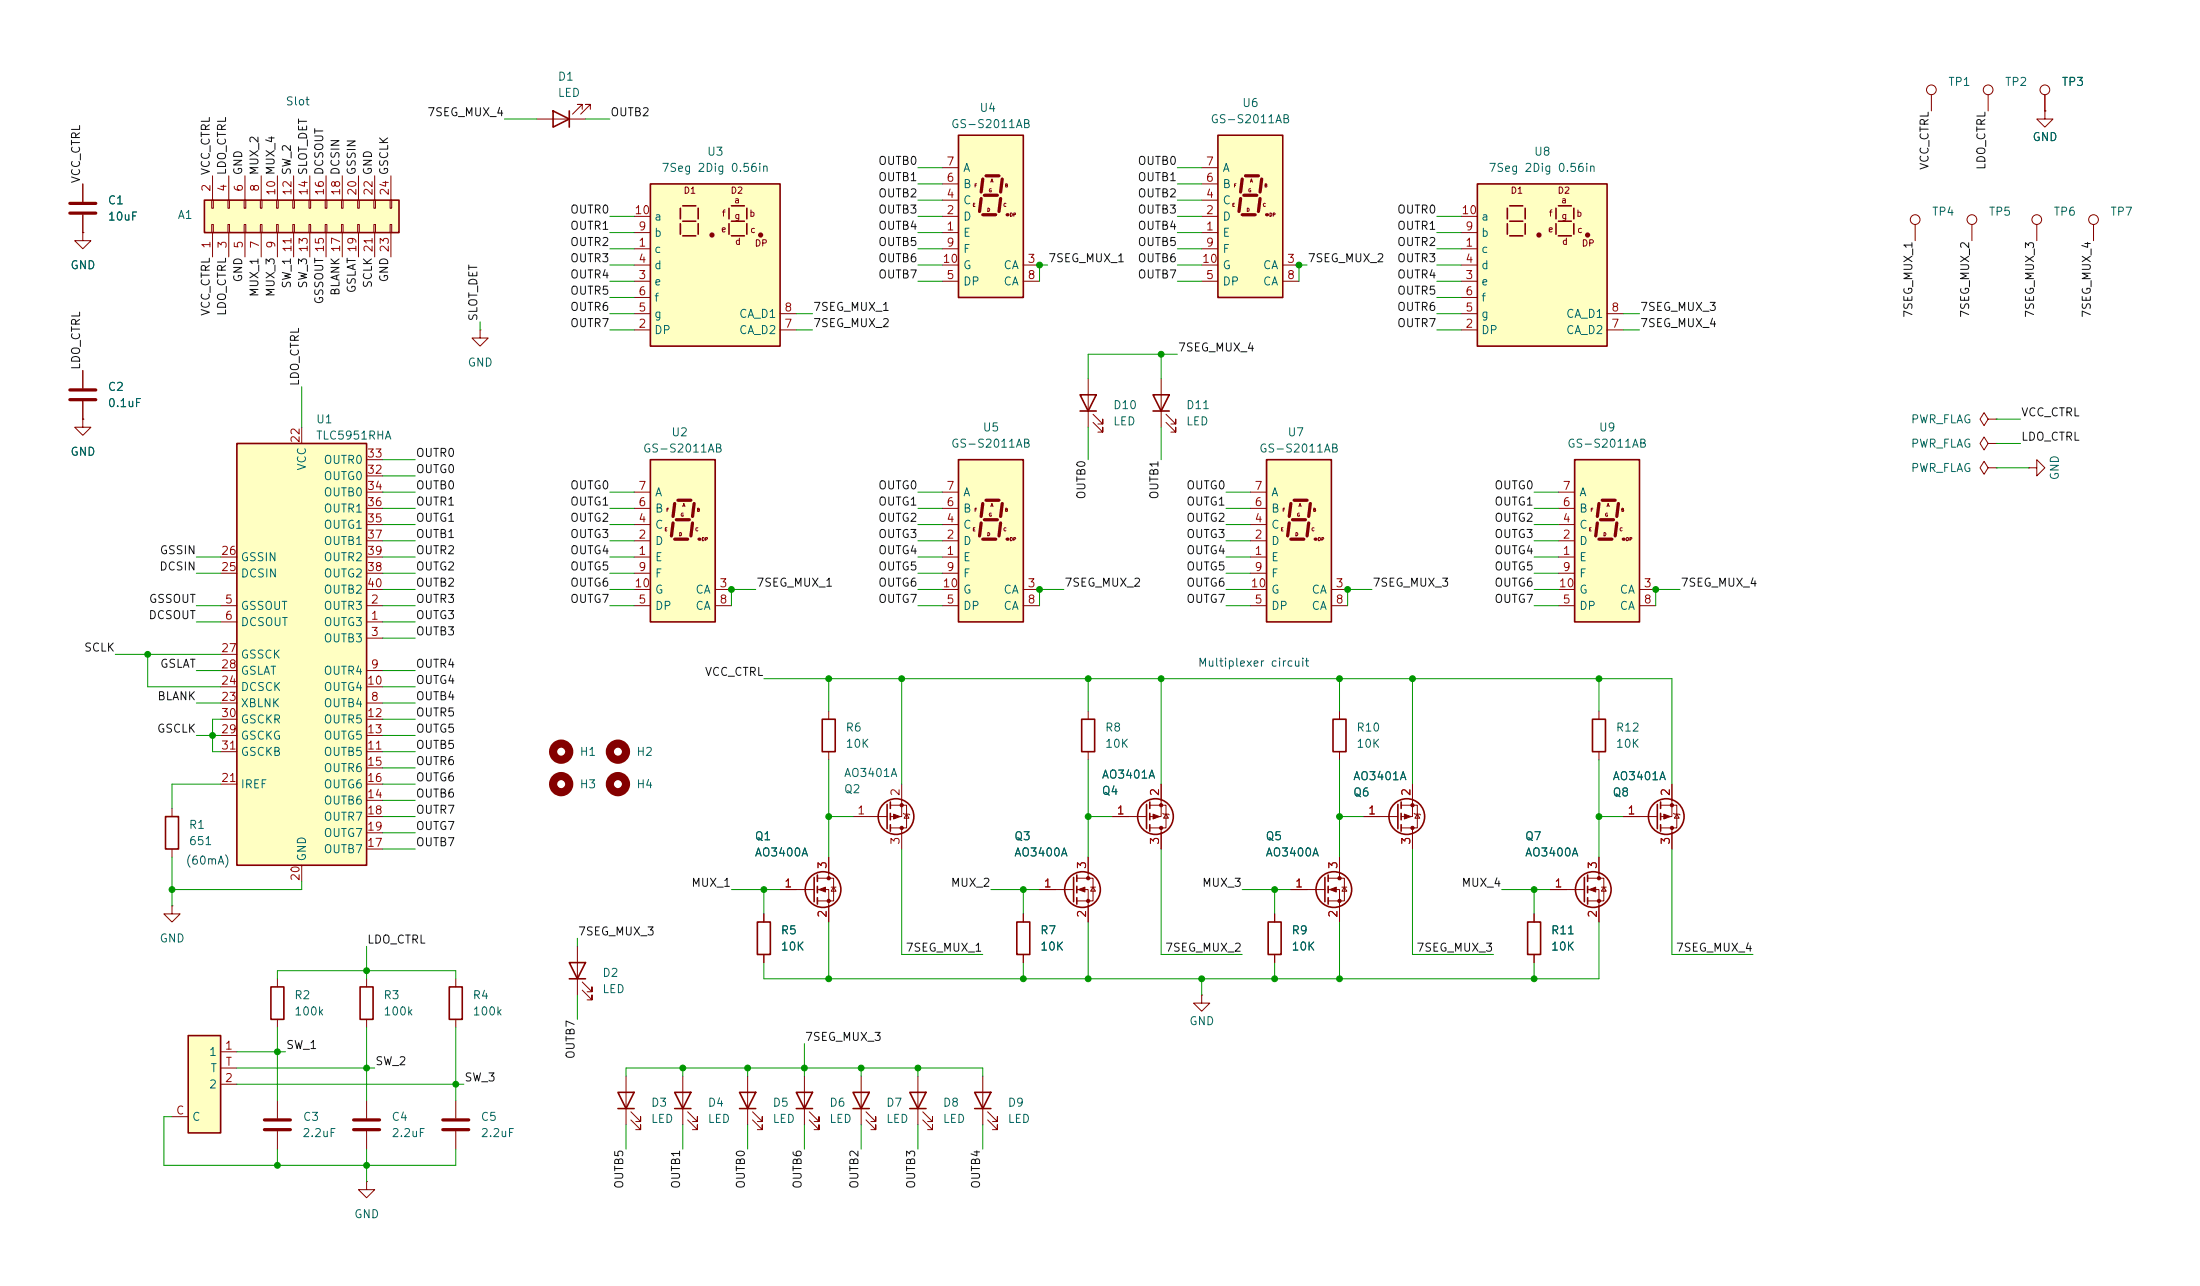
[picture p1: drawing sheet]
<svg xmlns="http://www.w3.org/2000/svg" width="345mm" height="201mm" viewBox="0 0 345 201" stroke-linecap="round" stroke-linejoin="round" font-family="sans-serif">
<g fill="none" stroke="#840000" stroke-width=".16">
<path d="M13 36.4v1.3h1.2l-1.2 1.3-1.3-1.3h1.3M13 36.4h.1M13 28.8v2.8M13 33.6v2.8M13 65.6v1.3h1.2l-1.2 1.3-1.3-1.3h1.3M13 65.6h.1M129.8 111.3v1.3M129.8 117.7v1.3M250.5 111.3v1.3M250.5 117.7v1.3M133.6 127.9h5.4M139.5 126.1h2.5v3.5h-2.5"/>
<path d="M141.2 122.8v5.1h-1.7M141.2 129.6v3.3M141.5 127.3l.1 .2h.8l.1 .1M142 127.5l.4 .6h-.8zM242.8 139.3h5.4M248.7 137.5h2.5v3.6h-2.5M248.7 139.3h1.8v5.1M250.5 134.2v3.3M250.8 138.9h.8M251.2 138.9l.4 .6h-.8zM254.3 127.9h5.3M260.1 126.1h2.6v3.5h-2.6"/>
<path d="M261.9 122.8v5.1h-1.8M261.9 129.6v3.3M262.1 127.3l.2 .2h.7l.2 .1M262.7 127.5l.3 .6h-.7zM43.5 153.3v1.2M43.5 159.6v1.3M57.4 153.3v1.2M57.4 159.6v1.3M71.4 153.3v1.2M71.4 159.6v1.3M160.3 143.1v1.3M160.3 149.4v1.3"/>
<path d="M240.3 143.1v1.3M240.3 149.4v1.3"/>
</g>
<g fill="none" stroke="#840000" stroke-width=".25">
<path d="M128.8 112.6h2v5.1h-2zM249.4 112.6h2.1v5.1h-2.1zM139 126v3.8M139.5 125.6v1M139.5 127.3v1.1M139.5 129.1v1M248.2 137.4v3.8M248.7 137v1M248.7 138.8v1M259.6 126v3.8M260.1 125.6v1M260.1 127.3v1.1"/>
<path d="M260.1 129.1v1M42.4 154.5h2.1v5.1h-2.1zM56.4 154.5h2v5.1h-2zM70.4 154.5h2v5.1h-2zM159.3 144.4h2v5h-2zM239.3 144.4h2v5h-2zM248.7 140.6v1"/>
<circle cx="140.4" cy="127.9" r="2.79"/>
<circle cx="249.6" cy="139.3" r="2.79"/>
<circle cx="261" cy="127.9" r="2.79"/>
</g>
<g fill="#840000" stroke="#840000" stroke-width=".16">
<path d="M140 127.5l1 .4-1 .3z"/>
<path d="M248.9 139.3l1.1-.4v.8z"/>
<path d="M260.6 127.5l1 .4-1 .3z"/>
<circle cx="141.2" cy="129.6" r=".25"/>
<circle cx="141.2" cy="126.1" r=".25"/>
<circle cx="250.5" cy="137.5" r=".25"/>
<circle cx="250.5" cy="141.1" r=".25"/>
<circle cx="261.9" cy="129.6" r=".25"/>
<circle cx="261.9" cy="126.1" r=".25"/>
</g>
<path d="M10.9 31.8h4.1M10.9 33.4h4.1" fill="none" stroke="#840000" stroke-width=".51"/>
<g fill="none" stroke="#840000" stroke-width="1.3">
<circle cx="96.8" cy="117.7" r="1.27"/>
<circle cx="96.8" cy="122.8" r="1.27"/>
</g>
<path d="M32 31.3h30.5v5.1h-30.5z" fill="#ffffc2"/>
<g fill="none" stroke="#840000" stroke-width=".25">
<path d="M32 31.3h30.5v5.1h-30.5zM208.8 112.6h2v5.1h-2zM25.9 127.9h2.1v5h-2.1zM127.5 137.4v3.8M128 137v1M128 138.8v1M219 126v3.8M219.5 125.6v1M219.5 127.3v1.1M219.5 129.1v1M89.2 150.7h2.5l-1.3 2.6zM89.2 153.3h2.5"/>
<path d="M118.6 144.4h2.1v5h-2.1zM128 140.6v1M105.7 171h2.5l-1.2 2.6zM105.7 173.6h2.5M115.8 171h2.6l-1.3 2.6zM115.8 173.6h2.6M124.7 171h2.6l-1.3 2.6zM124.7 173.6h2.6M133.6 171h2.6l-1.3 2.6zM133.6 173.6h2.6M142.5 171h2.6l-1.3 2.6zM142.5 173.6h2.6"/>
<path d="M152.7 171h2.5l-1.3 2.6zM152.7 173.6h2.5"/>
<circle cx="128.9" cy="139.3" r="2.79"/>
<circle cx="220.4" cy="127.9" r="2.79"/>
</g>
<g fill="none" stroke="#840000" stroke-width=".16">
<path d="M33.2 35.1h.2v1.3h-.2zM33.2 31.3h.2v1.3h-.2zM33.3 27.5v3.8M33.3 36.4v3.8M35.7 35.1h.3v1.3h-.3zM35.7 31.3h.3v1.3h-.3zM35.8 27.5v3.8M35.8 36.4v3.8M38.2 35.1h.3v1.3h-.3zM38.2 31.3h.3v1.3h-.3zM38.4 27.5v3.8M38.4 36.4v3.8"/>
<path d="M40.8 35.1h.2v1.3h-.2zM40.8 31.3h.2v1.3h-.2zM40.9 27.5v3.8M40.9 36.4v3.8M43.3 35.1h.3v1.3h-.3zM43.3 31.3h.3v1.3h-.3zM43.5 27.5v3.8M43.5 36.4v3.8M45.9 35.1h.2v1.3h-.2zM45.9 31.3h.2v1.3h-.2zM46 27.5v3.8M46 36.4v3.8"/>
<path d="M48.4 35.1h.3v1.3h-.3zM48.4 31.3h.3v1.3h-.3zM48.5 27.5v3.8M48.5 36.4v3.8M50.9 35.1h.3v1.3h-.3zM50.9 31.3h.3v1.3h-.3zM51.1 27.5v3.8M51.1 36.4v3.8M53.5 35.1h.2v1.3h-.2zM53.5 31.3h.2v1.3h-.2zM53.6 27.5v3.8M53.6 36.4v3.8"/>
<path d="M56 35.1h.3v1.3h-.3zM56 31.3h.3v1.3h-.3zM56.2 27.5v3.8M56.2 36.4v3.8M58.6 35.1h.2v1.3h-.2zM58.6 31.3h.2v1.3h-.2zM58.7 27.5v3.8M58.7 36.4v3.8M61.1 35.1h.3v1.3h-.3zM61.1 31.3h.3v1.3h-.3zM61.2 27.5v3.8M61.2 36.4v3.8"/>
<path d="M13 58v2.8M13 62.8v2.8M209.8 111.3v1.3M209.8 117.7v1.3M26.9 126.6v1.3M26.9 132.9v1.3M122.2 139.3h5.3M128 137.5h2.6v3.6h-2.6M128 139.3h1.8v5.1M129.8 134.2v3.3M130.2 138.9h.8M130.6 138.9l.4 .6h-.8z"/>
<path d="M213.6 127.9h5.4M219.5 126.1h2.5v3.5h-2.5M221.3 122.8v5.1h-1.8M221.3 129.6v3.3M221.5 127.3l.1 .2h.8l.1 .1M222 127.5l.4 .6h-.8zM90.4 148.2v7.6M91.2 155l1.5 1.6v-.8v.8h-.7M91.2 153.8l1.5 1.5v-.8v.8h-.7M119.7 143.1v1.3M119.7 149.4v1.3M71.4 172.3v2.8"/>
<path d="M71.4 177.1v2.8M107 168.5v7.6M107.7 175.4l1.5 1.5v-.8v.8h-.7M107.7 174.1l1.5 1.5v-.8v.8h-.7M117.1 168.5v7.6M117.9 175.4l1.5 1.5v-.8v.8h-.8M117.9 174.1l1.5 1.5v-.8v.8h-.8M126 168.5v7.6M126.8 175.4l1.5 1.5v-.8v.8h-.8M126.8 174.1l1.5 1.5v-.8v.8h-.8M134.9 168.5v7.6M135.7 175.4l1.5 1.5v-.8v.8h-.8"/>
<path d="M135.7 174.1l1.5 1.5v-.8v.8h-.8M143.8 168.5v7.6M144.5 175.4l1.6 1.5v-.8v.8h-.8M144.5 174.1l1.6 1.5v-.8v.8h-.8M153.9 168.5v7.6M154.7 175.4l1.5 1.5v-.8v.8h-.7M154.7 174.1l1.5 1.5v-.8v.8h-.7"/>
</g>
<g fill="none" stroke="#840000" stroke-width="1.3">
<circle cx="87.9" cy="117.7" r="1.27"/>
<circle cx="87.9" cy="122.8" r="1.27"/>
</g>
<g fill="#840000" stroke="#840000" stroke-width=".16">
<path d="M220 127.5l1 .4-1 .3z"/>
<path d="M128.3 139.3l1-.4v.8z"/>
<circle cx="221.3" cy="129.6" r=".25"/>
<circle cx="221.3" cy="126.1" r=".25"/>
<circle cx="129.8" cy="137.5" r=".25"/>
<circle cx="129.8" cy="141.1" r=".25"/>
</g>
<path d="M10.9 61.1h4.1M10.9 62.6h4.1M69.4 175.4h4M69.4 176.9h4" fill="none" stroke="#840000" stroke-width=".51"/>
<path d="M29.5 162.1h5.1v15.3h-5.1z" fill="#ffffc2"/>
<path d="M29.5 162.1h5.1v15.3h-5.1zM96.8 171h2.5l-1.2 2.6zM96.8 173.6h2.5" fill="none" stroke="#840000" stroke-width=".25"/>
<g fill="none" stroke="#840000" stroke-width=".16">
<path d="M26.9 141.8v1.3h1.3l-1.3 1.3-1.2-1.3h1.2M26.9 141.8h.1M26.9 174.8h2.6M34.6 164.7h2.5M34.6 169.8h2.5M34.6 167.2h2.5M43.5 172.3v2.8M43.5 177.1v2.8M57.4 172.3v2.8M57.4 177.1v2.8M98.1 168.5v7.6M98.8 175.4l1.5 1.5v-.8v.8h-.7"/>
<path d="M98.8 174.1l1.5 1.5v-.8v.8h-.7M57.4 185v1.3h1.3l-1.3 1.2-1.2-1.2h1.2M57.4 185h.1"/>
</g>
<path d="M41.4 175.4h4.1M41.4 176.9h4.1M55.4 175.4h4.1M55.4 176.9h4.1" fill="none" stroke="#840000" stroke-width=".51"/>
<path d="M150.1 21.2h10.2v25.4h-10.2z" fill="#ffffc2"/>
<path d="M150.1 21.2h10.2v25.4h-10.2z" fill="none" stroke="#840000" stroke-width=".25"/>
<path d="M153.7 31.1l-.3 2M153.9 28l-.2 2.1M153.9 33.6h2.1M154.2 30.6h2M154.4 27.5h2.1M156.7 31.1l-.2 2M157 28l-.3 2.1" fill="none" stroke="#840000" stroke-width=".51"/>
<circle cx="157.8" cy="33.6" r=".25" fill="#840000"/>
<path d="M147.6 36.4h2.5M147.6 33.9h2.5M147.6 31.3h2.5M147.6 28.8h2.5M147.6 26.3h2.5M147.6 39h2.5M147.6 41.5h2.5M147.6 44h2.5M160.3 41.5h2.5M160.3 44h2.5" fill="none" stroke="#840000" stroke-width=".16"/>
<path d="M150.1 72h10.2v25.4h-10.2z" fill="#ffffc2"/>
<path d="M150.1 72h10.2v25.4h-10.2z" fill="none" stroke="#840000" stroke-width=".25"/>
<path d="M153.9 78.8l-.2 2.1M154.4 78.3h2.1M157 78.8l-.3 2.1M153.7 81.9l-.3 2M153.9 84.4h2.1M154.2 81.4h2M156.7 81.9l-.2 2" fill="none" stroke="#840000" stroke-width=".51"/>
<circle cx="157.8" cy="84.4" r=".25" fill="#840000"/>
<path d="M147.6 79.6h2.5M147.6 77.1h2.5M147.6 87.2h2.5M147.6 84.7h2.5M147.6 92.3h2.5M147.6 82.1h2.5M147.6 94.8h2.5M147.6 89.8h2.5M160.3 92.3h2.5M160.3 94.8h2.5" fill="none" stroke="#840000" stroke-width=".16"/>
<path d="M101.9 28.8h20.3v25.4h-20.3z" fill="#ffffc2"/>
<g fill="none" stroke="#840000" stroke-width=".25">
<path d="M101.9 28.8h20.3v25.4h-20.3zM106.6 32.6v1.7M106.6 35v1.7M107 32.2h2M107 34.6h2M107 36.9h2M109.4 32.6v1.7M109.4 35v1.7M114.2 32.6v1.7M114.2 35v1.7M114.6 32.2h2M114.6 34.6h2"/>
<path d="M114.6 36.9h2M117 32.6v1.7M117 35v1.7"/>
</g>
<g fill="#840000" stroke="#840000" stroke-width=".25">
<circle cx="111.5" cy="36.8" r=".28"/>
<circle cx="119.1" cy="36.8" r=".28"/>
</g>
<path d="M99.3 39h2.6M99.3 36.4h2.6M99.3 33.9h2.6M99.3 51.7h2.6M99.3 44h2.6M99.3 41.5h2.6M99.3 49.1h2.6M99.3 46.6h2.6M122.2 51.7h2.5M122.2 49.1h2.5" fill="none" stroke="#840000" stroke-width=".16"/>
<path d="M198.4 72h10.2v25.4h-10.2z" fill="#ffffc2"/>
<path d="M198.4 72h10.2v25.4h-10.2z" fill="none" stroke="#840000" stroke-width=".25"/>
<path d="M202.2 78.8l-.3 2.1M202.7 78.3h2M205.2 78.8l-.2 2.1M201.9 81.9l-.2 2M202.2 84.4h2M202.5 81.4h2M205 81.9l-.3 2" fill="none" stroke="#840000" stroke-width=".51"/>
<circle cx="206" cy="84.4" r=".25" fill="#840000"/>
<g fill="none" stroke="#840000" stroke-width=".16">
<path d="M302.5 14.8v2.6M311.4 14.8v2.6M320.3 17.4v1.2h1.3l-1.3 1.3-1.3-1.3h1.3M320.3 17.4h.1M320.3 14.8v2.6M300 35.1v2.6M308.9 35.1v2.6M319 35.1v2.6M327.9 35.1v2.6M195.9 79.6h2.5M195.9 77.1h2.5M311.4 73.2l-.6-1-.6 1 .6 1.1 .6-1.1h1.3"/>
<path d="M311.4 69.4l-.6-1-.6 1 .6 1.1 .6-1.1h1.3M311.4 65.6l-.6-1-.6 1 .6 1 .6-1h1.3M312.7 73.2h.1M312.7 69.4h.1M312.7 65.6h.1M317.8 73.2h1.2v-1.2l1.3 1.2-1.3 1.3v-1.3M317.8 73.2h.1M195.9 87.2h2.5M195.9 84.7h2.5M195.9 92.3h2.5M195.9 82.1h2.5M195.9 94.8h2.5"/>
<path d="M195.9 89.8h2.5M208.6 92.3h2.5M208.6 94.8h2.5"/>
<circle cx="302.5" cy="14.1" r=".76"/>
<circle cx="311.4" cy="14.1" r=".76"/>
<circle cx="320.3" cy="14.1" r=".76"/>
<circle cx="300" cy="34.4" r=".76"/>
<circle cx="308.9" cy="34.4" r=".76"/>
<circle cx="319" cy="34.4" r=".76"/>
<circle cx="327.9" cy="34.4" r=".76"/>
</g>
<path d="M190.8 21.2h10.1v25.4h-10.1z" fill="#ffffc2"/>
<path d="M190.8 21.2h10.1v25.4h-10.1z" fill="none" stroke="#840000" stroke-width=".25"/>
<path d="M194.3 31.1l-.2 2M194.6 28l-.3 2.1M194.6 33.6h2M194.8 30.6h2.1M195.1 27.5h2M197.4 31.1l-.3 2M197.6 28l-.2 2.1" fill="none" stroke="#840000" stroke-width=".51"/>
<circle cx="198.4" cy="33.6" r=".25" fill="#840000"/>
<path d="M188.2 36.4h2.6M188.2 33.9h2.6M188.2 31.3h2.6M188.2 28.8h2.6M188.2 26.3h2.6M188.2 39h2.6M188.2 41.5h2.6M188.2 44h2.6M200.9 41.5h2.6M200.9 44h2.6" fill="none" stroke="#840000" stroke-width=".16"/>
<path d="M231.4 28.8h20.3v25.4h-20.3z" fill="#ffffc2"/>
<g fill="none" stroke="#840000" stroke-width=".25">
<path d="M86.6 17.4l2.6 1.2-2.6 1.3zM89.2 17.4v2.5M231.4 28.8h20.3v25.4h-20.3zM236.1 32.6v1.7M236.1 35v1.7M236.5 32.2h2M236.5 34.6h2M236.5 36.9h2M238.9 32.6v1.7M238.9 35v1.7M243.7 32.6v1.7M243.7 35v1.7"/>
<path d="M244.1 32.2h2M244.1 34.6h2M244.1 36.9h2M246.5 32.6v1.7M246.5 35v1.7"/>
</g>
<g fill="#840000" stroke="#840000" stroke-width=".25">
<circle cx="241.1" cy="36.8" r=".28"/>
<circle cx="248.7" cy="36.8" r=".28"/>
</g>
<g fill="none" stroke="#840000" stroke-width=".16">
<path d="M84.1 18.6h7.6M91.2 17.1v-.7h-.8h.8l-1.5 1.5M92.5 17.1v-.7h-.8h.8l-1.6 1.5M228.9 39h2.5M228.9 36.4h2.5M228.9 33.9h2.5M228.9 51.7h2.5M228.9 44h2.5M228.9 41.5h2.5M228.9 49.1h2.5M228.9 46.6h2.5M251.7 51.7h2.6"/>
<path d="M251.7 49.1h2.6"/>
</g>
<path d="M101.9 72h10.1v25.4h-10.1z" fill="#ffffc2"/>
<path d="M101.9 72h10.1v25.4h-10.1z" fill="none" stroke="#840000" stroke-width=".25"/>
<path d="M105.7 78.8l-.3 2.1M106.2 78.3h2M108.7 78.8l-.2 2.1M105.4 81.9l-.2 2M105.7 84.4h2M105.9 81.4h2.1M108.5 81.9l-.3 2" fill="none" stroke="#840000" stroke-width=".51"/>
<circle cx="109.5" cy="84.4" r=".25" fill="#840000"/>
<g fill="none" stroke="#840000" stroke-width=".16">
<path d="M170.5 59.3v7.6M181.9 59.3v7.6M99.3 79.6h2.6M99.3 77.1h2.6M171.2 66.1l1.5 1.6v-.8v.8h-.7M171.2 64.9l1.5 1.5v-.8v.8h-.7M182.6 66.1l1.6 1.6v-.8v.8h-.8M182.6 64.9l1.6 1.5v-.8v.8h-.8M99.3 87.2h2.6M99.3 84.7h2.6M99.3 92.3h2.6M99.3 82.1h2.6"/>
<path d="M99.3 94.8h2.6M99.3 89.8h2.6M112 92.3h2.6M112 94.8h2.6M170.5 111.3v1.3M170.5 117.7v1.3M174.3 127.9h5.3M180.1 126.1h2.5v3.5h-2.5M181.9 122.8v5.1h-1.8M181.9 129.6v3.3M182.1 127.3l.2 .2h.7l.2 .1M182.6 127.5l.4 .6h-.7z"/>
</g>
<g fill="none" stroke="#840000" stroke-width=".25">
<path d="M169.2 61.8h2.5l-1.2 2.6zM169.2 64.4h2.5M180.6 61.8h2.6l-1.3 2.6zM180.6 64.4h2.6M169.4 112.6h2.1v5.1h-2.1zM179.6 126v3.8M180.1 125.6v1M180.1 127.3v1.1M180.1 129.1v1"/>
<circle cx="181" cy="127.9" r="2.79"/>
</g>
<g fill="#840000" stroke="#840000" stroke-width=".16">
<path d="M180.6 127.5l1 .4-1 .3z"/>
<circle cx="181.9" cy="129.6" r=".25"/>
<circle cx="181.9" cy="126.1" r=".25"/>
</g>
<path d="M246.7 72h10.1v25.4h-10.1z" fill="#ffffc2"/>
<path d="M246.7 72h10.1v25.4h-10.1z" fill="none" stroke="#840000" stroke-width=".25"/>
<path d="M250.5 78.8l-.3 2.1M251 78.3h2M253.5 78.8l-.2 2.1M250.2 81.9l-.2 2M250.5 84.4h2M250.7 81.4h2M253.3 81.9l-.3 2" fill="none" stroke="#840000" stroke-width=".51"/>
<circle cx="254.3" cy="84.4" r=".25" fill="#840000"/>
<g fill="none" stroke="#840000" stroke-width=".16">
<path d="M75.2 51.7v1.2h1.3l-1.3 1.3-1.3-1.3h1.3M75.2 51.7h.1M244.1 79.6h2.6M244.1 77.1h2.6M244.1 87.2h2.6M244.1 84.7h2.6M244.1 92.3h2.6M244.1 82.1h2.6M244.1 94.8h2.6M244.1 89.8h2.6M256.8 92.3h2.6M256.8 94.8h2.6"/>
<path d="M162.8 139.3h5.4M168.7 137.5h2.5v3.6h-2.5M168.7 139.3h1.8v5.1M170.5 134.2v3.3M170.8 138.9h.8M171.2 138.9l.4 .6h-.8zM202.2 139.3h5.3M208 137.5h2.6v3.6h-2.6M208 139.3h1.8v5.1M209.8 134.2v3.3M210.2 138.9h.8M210.6 138.9l.4 .6h-.8z"/>
<path d="M188.2 155.8v1.3h1.3l-1.3 1.2-1.2-1.2h1.2M188.2 155.8h.1M199.7 143.1v1.3M199.7 149.4v1.3"/>
</g>
<g fill="none" stroke="#840000" stroke-width=".25">
<path d="M168.2 137.4v3.8M168.7 137v1M168.7 138.8v1M207.5 137.4v3.8M208 137v1M208 138.8v1M168.7 140.6v1M198.6 144.4h2.1v5h-2.1zM208 140.6v1"/>
<circle cx="169.6" cy="139.3" r="2.79"/>
<circle cx="208.9" cy="139.3" r="2.79"/>
</g>
<g fill="#840000" stroke="#840000" stroke-width=".16">
<path d="M168.9 139.3l1-.4v.8z"/>
<path d="M208.3 139.3l1-.4v.8z"/>
<circle cx="170.5" cy="137.5" r=".25"/>
<circle cx="170.5" cy="141.1" r=".25"/>
<circle cx="209.8" cy="137.5" r=".25"/>
<circle cx="209.8" cy="141.1" r=".25"/>
</g>
<path d="M37.1 69.4h20.3v66.1h-20.3z" fill="#ffffc2"/>
<path d="M37.1 69.4h20.3v66.1h-20.3z" fill="none" stroke="#840000" stroke-width=".25"/>
<g fill="none" stroke="#840000" stroke-width=".16">
<path d="M320.3 17.4h.1M320.3 14.8v2.6M13 36.4h.1M13 28.8v2.8M13 33.6v2.8M13 58v2.8M13 65.6h.1M13 62.8v2.8M47.3 66.9v2.5M57.4 74.5h2.6M57.4 72h2.6M57.4 77.1h2.6"/>
<path d="M57.4 79.6h2.6M34.6 97.4h2.5M34.6 94.8h2.5M34.6 89.8h2.5M34.6 87.2h2.5M57.4 97.4h2.6M57.4 94.8h2.6M57.4 99.9h2.6M57.4 89.8h2.6M57.4 87.2h2.6M57.4 82.1h2.6M57.4 84.7h2.6"/>
<path d="M57.4 92.3h2.6M34.6 110.1h2.5M34.6 105h2.5M34.6 107.5h2.5M34.6 117.7h2.5M34.6 112.6h2.5M34.6 115.2h2.5M34.6 102.5h2.5M57.4 110.1h2.6M57.4 105h2.6M57.4 107.5h2.6M57.4 117.7h2.6"/>
<path d="M57.4 112.6h2.6M57.4 115.2h2.6M34.6 122.8h2.5M47.3 135.5v2.5M57.4 125.3h2.6M57.4 120.2h2.6M57.4 122.8h2.6M57.4 132.9h2.6M57.4 127.9h2.6M57.4 130.4h2.6M122.2 139.3h2.5M129.8 134.2v2.5"/>
<path d="M162.8 139.3h2.6M170.5 134.2v2.5M174.3 127.9h2.5M181.9 122.8v2.5M181.9 130.4v2.5M202.2 139.3h2.5M209.8 134.2v2.5M213.6 127.9h2.6M221.3 122.8v2.5M221.3 130.4v2.5M242.8 139.3h2.6M250.5 134.2v2.5"/>
<path d="M254.3 127.9h2.5M261.9 122.8v2.5M261.9 130.4v2.5M119.7 143.1v1.3M119.7 149.4v1.3M129.8 141.8v2.6M160.3 143.1v1.3M160.3 149.4v1.3M170.5 141.8v2.6M199.7 143.1v1.3M199.7 149.4v1.3M209.8 141.8v2.6"/>
<path d="M240.3 143.1v1.3M240.3 149.4v1.3M250.5 141.8v2.6"/>
</g>
<g fill="none" stroke="#009600" stroke-width=".16">
<path d="M79 18.6h5.1M91.7 18.6h3.8M95.5 39h3.8M95.5 36.4h3.8M95.5 33.9h3.8M143.8 39h3.8M143.8 36.4h3.8M143.8 33.9h3.8M143.8 31.3h3.8M143.8 26.3h3.8M143.8 28.8h3.8M184.4 39h3.8"/>
<path d="M184.4 36.4h3.8M184.4 33.9h3.8M184.4 31.3h3.8M184.4 26.3h3.8M184.4 28.8h3.8M225.1 39h3.8M225.1 36.4h3.8M225.1 33.9h3.8M75.2 50.4v1.3M95.5 46.6h3.8M95.5 51.7h3.8M95.5 49.1h3.8"/>
<path d="M95.5 41.5h3.8M95.5 44h3.8M124.7 51.7h2.6M124.7 49.1h2.6M143.8 41.5h3.8M143.8 44h3.8M164.1 41.5h-1.3v2.5M181.9 55.5v3.8M184.4 55.5h-13.9v3.8M184.4 41.5h3.8M184.4 44h3.8M204.7 41.5h-1.2v2.5"/>
<path d="M225.1 46.6h3.8M225.1 51.7h3.8M225.1 49.1h3.8M225.1 41.5h3.8M225.1 44h3.8M254.3 51.7h2.5M254.3 49.1h2.5M47.3 60.5v6.4M60 77.1h5M60 79.6h5M60 74.5h5M60 72h5"/>
<path d="M95.5 77.1h3.8M95.5 79.6h3.8M143.8 77.1h3.8M143.8 79.6h3.8M170.5 66.9v5.1M181.9 66.9v5.1M192 77.1h3.9M192 79.6h3.9M240.3 77.1h3.8M240.3 79.6h3.8M312.7 65.6h3.8M312.7 69.4h3.8"/>
<path d="M312.7 73.2h5.1M30.8 94.8h3.8M30.8 87.2h3.8M30.8 89.8h3.8M30.8 97.4h3.8M60 82.1h5M60 92.3h5M60 94.8h5M60 87.2h5M60 89.8h5M60 84.7h5M60 97.4h5"/>
<path d="M60 99.9h5M95.5 82.1h3.8M95.5 92.3h3.8M95.5 94.8h3.8M95.5 87.2h3.8M95.5 89.8h3.8M95.5 84.7h3.8M118.4 92.3h-3.8v2.5M143.8 82.1h3.8M143.8 92.3h3.8M143.8 94.8h3.8M143.8 87.2h3.8"/>
<path d="M143.8 89.8h3.8M143.8 84.7h3.8M166.6 92.3h-3.8v2.5M192 82.1h3.9M192 92.3h3.9M192 94.8h3.9M192 87.2h3.9M192 89.8h3.9M192 84.7h3.9M214.9 92.3h-3.8v2.5M240.3 82.1h3.8M240.3 92.3h3.8"/>
<path d="M240.3 94.8h3.8M240.3 87.2h3.8M240.3 89.8h3.8M240.3 84.7h3.8M263.2 92.3h-3.8v2.5M18.1 102.5h16.5M23.1 102.5v5h11.5M30.8 115.2h3.8M30.8 110.1h3.8M30.8 105h3.8M34.6 112.6h-1.3v5.1h1.3M60 112.6h5"/>
<path d="M60 107.5h5M60 115.2h5M60 117.7h5M60 110.1h5M60 105h5M119.7 106.3h142.2v16.5M129.8 106.3v5M129.8 119v15.2M141.2 106.3v16.5M170.5 106.3v5M170.5 119v15.2M181.9 106.3v16.5"/>
<path d="M209.8 106.3v5M209.8 119v15.2M221.3 106.3v16.5M250.5 106.3v5M250.5 119v15.2M26.9 134.2v7.6M34.6 122.8h-7.7v3.8M47.3 138v1.3h-20.4M60 127.9h5M60 132.9h5M60 130.4h5M60 122.8h5"/>
<path d="M60 125.3h5M60 120.2h5M114.6 139.3h7.6M119.7 139.3v3.8M129.8 127.9h3.8M141.2 132.9v16.5h12.7M155.2 139.3h7.6M160.3 139.3v3.8M170.5 127.9h3.8M181.9 132.9v16.5h12.7M194.6 139.3h7.6M199.7 139.3v3.8"/>
<path d="M209.8 127.9h3.8M221.3 132.9v16.5h12.7M235.2 139.3h7.6M240.3 139.3v3.8M250.5 127.9h3.8M261.9 132.9v16.5h12.7M43.5 153.3v-1.3h27.9v1.3M57.4 148.2v5.1M90.4 146.9v1.3M90.4 155.8v3.8M129.8 144.4v8.9M160.3 150.7v2.6"/>
<path d="M170.5 144.4v8.9M188.2 153.3v2.5M199.7 150.7v2.6M209.8 144.4v8.9M240.3 150.7v2.6M250.5 144.4v8.9h-130.8v-2.6M26.9 174.8h-1.2v7.7h45.7v-2.6M37.1 167.2h21.6M37.1 164.7h7.6M37.1 169.8h35.6M43.5 160.9v11.4M43.5 179.9v2.6"/>
<path d="M57.4 160.9v11.4M57.4 179.9v5.1M71.4 160.9v11.4M98.1 168.5v-1.3h55.8v1.3M98.1 176.1v3.8M107 167.2v1.3M107 176.1v3.8M117.1 167.2v1.3M117.1 176.1v3.8M126 163.4v5.1M126 176.1v3.8M134.9 167.2v1.3"/>
<path d="M134.9 176.1v3.8M143.8 167.2v1.3M143.8 176.1v3.8M153.9 176.1v3.8"/>
</g>
<g fill="#009600" stroke="#009600" stroke-width=".16">
<circle cx="250.5" cy="127.9" r=".46"/>
<circle cx="240.3" cy="153.3" r=".46"/>
<circle cx="240.3" cy="139.3" r=".46"/>
<circle cx="209.8" cy="127.9" r=".46"/>
<circle cx="211.1" cy="92.3" r=".46"/>
<circle cx="221.3" cy="106.3" r=".46"/>
<circle cx="250.5" cy="106.3" r=".46"/>
<circle cx="199.7" cy="153.3" r=".46"/>
<circle cx="209.8" cy="153.3" r=".46"/>
<circle cx="188.2" cy="153.3" r=".46"/>
<circle cx="170.5" cy="153.3" r=".46"/>
<circle cx="160.3" cy="153.3" r=".46"/>
<circle cx="170.5" cy="127.9" r=".46"/>
<circle cx="199.7" cy="139.3" r=".46"/>
<circle cx="209.8" cy="106.3" r=".46"/>
<circle cx="181.9" cy="106.3" r=".46"/>
<circle cx="162.8" cy="41.5" r=".46"/>
<circle cx="181.9" cy="55.5" r=".46"/>
<circle cx="170.5" cy="106.3" r=".46"/>
<circle cx="162.8" cy="92.3" r=".46"/>
<circle cx="203.5" cy="41.5" r=".46"/>
<circle cx="259.4" cy="92.3" r=".46"/>
<circle cx="26.9" cy="139.3" r=".46"/>
<circle cx="57.4" cy="152" r=".46"/>
<circle cx="119.7" cy="139.3" r=".46"/>
<circle cx="129.8" cy="106.3" r=".46"/>
<circle cx="141.2" cy="106.3" r=".46"/>
<circle cx="129.8" cy="153.3" r=".46"/>
<circle cx="129.8" cy="127.9" r=".46"/>
<circle cx="160.3" cy="139.3" r=".46"/>
<circle cx="57.4" cy="167.2" r=".46"/>
<circle cx="43.5" cy="164.7" r=".46"/>
<circle cx="126" cy="167.2" r=".46"/>
<circle cx="117.1" cy="167.2" r=".46"/>
<circle cx="143.8" cy="167.2" r=".46"/>
<circle cx="134.9" cy="167.2" r=".46"/>
<circle cx="71.4" cy="169.8" r=".46"/>
<circle cx="43.5" cy="182.5" r=".46"/>
<circle cx="107" cy="167.2" r=".46"/>
<circle cx="57.4" cy="182.5" r=".46"/>
<circle cx="114.6" cy="92.3" r=".46"/>
<circle cx="23.1" cy="102.5" r=".46"/>
<circle cx="33.3" cy="115.2" r=".46"/>
</g>
<g font-size="1.3" fill="#0000c2">
<text x="44.7" y="16.8">Slot</text>
<text x="187.5" y="104.7">Multiplexer circuit</text>
<text x="29" y="135.7">(60mA)</text>
</g>
<g font-size="1.3" fill="#006464">
<text x="87.3" y="12.9">D1</text>
<text x="87.3" y="15.5">LED</text>
<text x="153.3" y="17.8">U4</text>
<text x="194.5" y="17.1">U6</text>
<text x="305.1" y="13.8">TP1</text>
<text x="314" y="13.8">TP2</text>
<text x="322.9" y="13.8">TP3</text>
<text x="148.9" y="20.4">GS-S2011AB</text>
<text x="189.5" y="19.6">GS-S2011AB</text>
<text x="318.3" y="22.4">GND</text>
<text x="103.5" y="27.2">7Seg 2Dig 0.56in</text>
<text x="110.7" y="24.7">U3</text>
<text x="150.8" y="29.8">B</text>
<text x="150.8" y="27.2">A</text>
<text x="191.4" y="29.8">B</text>
<text x="191.4" y="27.2">A</text>
<text x="233.1" y="27.2">7Seg 2Dig 0.56in</text>
<text x="240.2" y="24.7">U8</text>
<text x="16.8" y="32.3">C1</text>
<text x="16.8" y="34.8">10uF</text>
<text x="27.7" y="34.6">A1</text>
<text x="102.4" y="34.8">a</text>
<text x="150.8" y="34.8">D</text>
<text x="150.8" y="32.3">C</text>
<text x="191.4" y="34.8">D</text>
<text x="191.4" y="32.3">C</text>
<text x="231.9" y="34.8">a</text>
<text x="302.5" y="34.1">TP4</text>
<text x="311.4" y="34.1">TP5</text>
<text x="321.6" y="34.1">TP6</text>
<text x="330.5" y="34.1">TP7</text>
<text x="102.4" y="39.9">c</text>
<text x="102.4" y="37.4">b</text>
<text x="150.8" y="37.4">E</text>
<text x="150.8" y="39.9">F</text>
<text x="191.4" y="37.4">E</text>
<text x="191.4" y="39.9">F</text>
<text x="231.9" y="39.9">c</text>
<text x="231.9" y="37.4">b</text>
<text x="10.9" y="42.5">GND</text>
<text x="102.4" y="45">e</text>
<text x="102.4" y="42.5">d</text>
<text x="102.4" y="47.5">f</text>
<text x="150.8" y="45">DP</text>
<text x="150.8" y="42.5">G</text>
<text x="157.1" y="42.5">CA</text>
<text x="157.1" y="45">CA</text>
<text x="191.4" y="45">DP</text>
<text x="191.4" y="42.5">G</text>
<text x="197.7" y="42.5">CA</text>
<text x="197.7" y="45">CA</text>
<text x="231.9" y="45">e</text>
<text x="231.9" y="42.5">d</text>
<text x="231.9" y="47.5">f</text>
<text x="102.4" y="52.6">DP</text>
<text x="102.4" y="50.1">g</text>
<text x="115.7" y="52.6">CA_D2</text>
<text x="115.7" y="50.1">CA_D1</text>
<text x="231.9" y="52.6">DP</text>
<text x="231.9" y="50.1">g</text>
<text x="245.2" y="52.6">CA_D2</text>
<text x="245.2" y="50.1">CA_D1</text>
<text x="73.2" y="57.7">GND</text>
<text x="16.8" y="61.5">C2</text>
<text x="16.8" y="64.1">0.1uF</text>
<text x="174.3" y="64.4">D10</text>
<text x="185.7" y="64.4">D11</text>
<text x="10.9" y="71.7">GND</text>
<text x="49.4" y="66.6">U1</text>
<text x="49.4" y="69.1">TLC5951RHA</text>
<text x="100.6" y="71.2">GS-S2011AB</text>
<text x="105.1" y="68.6">U2</text>
<text x="148.9" y="70.4">GS-S2011AB</text>
<text x="153.8" y="67.9">U5</text>
<text x="174.3" y="66.9">LED</text>
<text x="185.7" y="66.9">LED</text>
<text x="197.1" y="71.2">GS-S2011AB</text>
<text x="201.6" y="68.6">U7</text>
<text x="245.4" y="70.4">GS-S2011AB</text>
<text x="250.4" y="67.9">U9</text>
<text x="299.2" y="70.4">PWR_FLAG</text>
<text x="299.2" y="66.6">PWR_FLAG</text>
<text x="48.2" y="73.8" transform="rotate(-90 48.2 73.8)">VCC</text>
<text x="50.6" y="75.5">OUTG0</text>
<text x="50.6" y="72.9">OUTR0</text>
<text x="299.2" y="74.2">PWR_FLAG</text>
<text x="322.8" y="75.3" transform="rotate(-90 322.8 75.3)">GND</text>
<text x="50.6" y="78">OUTB0</text>
<text x="50.6" y="83.1">OUTG1</text>
<text x="50.6" y="80.6">OUTR1</text>
<text x="102.5" y="83.1">C</text>
<text x="102.5" y="80.6">B</text>
<text x="102.5" y="78">A</text>
<text x="150.8" y="83.1">C</text>
<text x="150.8" y="80.6">B</text>
<text x="150.8" y="78">A</text>
<text x="199" y="83.1">C</text>
<text x="199" y="80.6">B</text>
<text x="199" y="78">A</text>
<text x="247.3" y="83.1">C</text>
<text x="247.3" y="80.6">B</text>
<text x="247.3" y="78">A</text>
<text x="37.6" y="88.2">GSSIN</text>
<text x="50.6" y="85.6">OUTB1</text>
<text x="50.6" y="88.2">OUTR2</text>
<text x="102.5" y="88.2">E</text>
<text x="102.5" y="85.6">D</text>
<text x="150.8" y="88.2">E</text>
<text x="150.8" y="85.6">D</text>
<text x="199" y="88.2">E</text>
<text x="199" y="85.6">D</text>
<text x="247.3" y="88.2">E</text>
<text x="247.3" y="85.6">D</text>
<text x="37.6" y="90.7">DCSIN</text>
<text x="37.6" y="95.8">GSSOUT</text>
<text x="50.6" y="95.8">OUTR3</text>
<text x="50.6" y="90.7">OUTG2</text>
<text x="50.6" y="93.3">OUTB2</text>
<text x="102.5" y="95.8">DP</text>
<text x="102.5" y="90.7">F</text>
<text x="102.5" y="93.3">G</text>
<text x="108.8" y="93.3">CA</text>
<text x="108.8" y="95.8">CA</text>
<text x="150.8" y="95.8">DP</text>
<text x="150.8" y="90.7">F</text>
<text x="150.8" y="93.3">G</text>
<text x="157.1" y="93.3">CA</text>
<text x="157.1" y="95.8">CA</text>
<text x="199" y="95.8">DP</text>
<text x="199" y="90.7">F</text>
<text x="199" y="93.3">G</text>
<text x="205.4" y="93.3">CA</text>
<text x="205.4" y="95.8">CA</text>
<text x="247.3" y="95.8">DP</text>
<text x="247.3" y="90.7">F</text>
<text x="247.3" y="93.3">G</text>
<text x="253.6" y="93.3">CA</text>
<text x="253.6" y="95.8">CA</text>
<text x="37.6" y="98.3">DCSOUT</text>
<text x="50.6" y="98.3">OUTG3</text>
<text x="50.6" y="100.9">OUTB3</text>
<text x="37.6" y="103.4">GSSCK</text>
<text x="37.6" y="106">GSLAT</text>
<text x="50.6" y="106">OUTR4</text>
<text x="37.6" y="111">XBLNK</text>
<text x="37.6" y="108.5">DCSCK</text>
<text x="37.6" y="113.6">GSCKR</text>
<text x="50.6" y="111">OUTB4</text>
<text x="50.6" y="108.5">OUTG4</text>
<text x="50.6" y="113.6">OUTR5</text>
<text x="37.6" y="116.1">GSCKG</text>
<text x="37.6" y="118.7">GSCKB</text>
<text x="50.6" y="118.7">OUTB5</text>
<text x="50.6" y="116.1">OUTG5</text>
<text x="90.7" y="118.7">H1</text>
<text x="99.6" y="118.7">H2</text>
<text x="132.4" y="114.9">R6</text>
<text x="132.4" y="117.4">10K</text>
<text x="173" y="114.9">R8</text>
<text x="173" y="117.4">10K</text>
<text x="212.4" y="114.9">R10</text>
<text x="212.4" y="117.4">10K</text>
<text x="253" y="114.9">R12</text>
<text x="253" y="117.4">10K</text>
<text x="37.6" y="123.7">IREF</text>
<text x="50.6" y="121.2">OUTR6</text>
<text x="50.6" y="123.7">OUTG6</text>
<text x="90.7" y="123.7">H3</text>
<text x="99.6" y="123.7">H4</text>
<text x="132.1" y="122">AO3401A</text>
<text x="132.1" y="124.5">Q2</text>
<text x="172.5" y="122.2">AO3401A</text>
<text x="172.5" y="124.8">Q4</text>
<text x="211.9" y="122.5">AO3401A</text>
<text x="211.9" y="125">Q6</text>
<text x="252.5" y="122.5">AO3401A</text>
<text x="252.5" y="125">Q8</text>
<text x="29.5" y="130.1">R1</text>
<text x="50.6" y="126.3">OUTB6</text>
<text x="50.6" y="128.8">OUTR7</text>
<text x="50.6" y="131.4">OUTG7</text>
<text x="118.1" y="131.9">Q1</text>
<text x="158.8" y="131.9">Q3</text>
<text x="198.1" y="131.9">Q5</text>
<text x="238.8" y="131.9">Q7</text>
<text x="29.5" y="132.6">651</text>
<text x="48.2" y="135" transform="rotate(-90 48.2 135)">GND</text>
<text x="50.6" y="133.9">OUTB7</text>
<text x="118.1" y="134.4">AO3400A</text>
<text x="158.8" y="134.4">AO3400A</text>
<text x="198.1" y="134.4">AO3400A</text>
<text x="238.8" y="134.4">AO3400A</text>
<text x="24.9" y="147.9">GND</text>
<text x="122.2" y="146.6">R5</text>
<text x="122.2" y="149.1">10K</text>
<text x="162.8" y="146.6">R7</text>
<text x="162.8" y="149.1">10K</text>
<text x="202.2" y="146.6">R9</text>
<text x="202.2" y="149.1">10K</text>
<text x="242.9" y="146.6">R11</text>
<text x="242.9" y="149.1">10K</text>
<text x="94.3" y="153.3">D2</text>
<text x="94.3" y="155.8">LED</text>
<text x="46" y="156.8">R2</text>
<text x="46" y="159.3">100k</text>
<text x="60" y="156.8">R3</text>
<text x="60" y="159.3">100k</text>
<text x="73.9" y="156.8">R4</text>
<text x="73.9" y="159.3">100k</text>
<text x="186.2" y="160.8">GND</text>
<text x="32.6" y="165.7">1</text>
<text x="32.6" y="170.7">2</text>
<text x="32.9" y="168.2">T</text>
<text x="101.9" y="173.6">D3</text>
<text x="110.8" y="173.6">D4</text>
<text x="120.9" y="173.6">D5</text>
<text x="129.8" y="173.6">D6</text>
<text x="138.7" y="173.6">D7</text>
<text x="147.6" y="173.6">D8</text>
<text x="157.8" y="173.6">D9</text>
<text x="30" y="175.8">C</text>
<text x="47.3" y="178.4">2.2uF</text>
<text x="47.4" y="175.8">C3</text>
<text x="61.2" y="175.8">C4</text>
<text x="61.2" y="178.4">2.2uF</text>
<text x="75.2" y="175.8">C5</text>
<text x="75.2" y="178.4">2.2uF</text>
<text x="101.9" y="176.1">LED</text>
<text x="110.8" y="176.1">LED</text>
<text x="120.9" y="176.1">LED</text>
<text x="129.8" y="176.1">LED</text>
<text x="138.7" y="176.1">LED</text>
<text x="147.6" y="176.1">LED</text>
<text x="157.8" y="176.1">LED</text>
<text x="55.4" y="191.1">GND</text>
</g>
<g font-size="1.3" fill="#0f0f0f">
<text x="66.8" y="18.5">7SEG_MUX_4</text>
<text x="95.5" y="18.5">OUTB2</text>
<text x="12.9" y="28.8" transform="rotate(-90 12.9 28.8)">VCC_CTRL</text>
<text x="33.2" y="27.5" transform="rotate(-90 33.2 27.5)">VCC_CTRL</text>
<text x="35.7" y="27.5" transform="rotate(-90 35.7 27.5)">LDO_CTRL</text>
<text x="38.3" y="27.5" transform="rotate(-90 38.3 27.5)">GND</text>
<text x="40.8" y="27.5" transform="rotate(-90 40.8 27.5)">MUX_2</text>
<text x="137.5" y="28.7">OUTB1</text>
<text x="137.5" y="26.1">OUTB0</text>
<text x="178.1" y="28.7">OUTB1</text>
<text x="178.1" y="26.1">OUTB0</text>
<text x="302.4" y="26.7" transform="rotate(-90 302.4 26.7)">VCC_CTRL</text>
<text x="311.3" y="26.7" transform="rotate(-90 311.3 26.7)">LDO_CTRL</text>
<text x="89.2" y="33.8">OUTR0</text>
<text x="137.5" y="33.8">OUTB3</text>
<text x="137.5" y="31.2">OUTB2</text>
<text x="178.1" y="33.8">OUTB3</text>
<text x="178.1" y="31.2">OUTB2</text>
<text x="218.8" y="33.8">OUTR0</text>
<text x="89.2" y="38.8">OUTR2</text>
<text x="89.2" y="41.4">OUTR3</text>
<text x="89.2" y="36.3">OUTR1</text>
<text x="137.5" y="38.8">OUTB5</text>
<text x="137.5" y="36.3">OUTB4</text>
<text x="137.5" y="41.4">OUTB6</text>
<text x="164.1" y="41.4">7SEG_MUX_1</text>
<text x="178.1" y="36.3">OUTB4</text>
<text x="178.1" y="38.8">OUTB5</text>
<text x="178.1" y="41.4">OUTB6</text>
<text x="204.7" y="41.4">7SEG_MUX_2</text>
<text x="218.8" y="38.8">OUTR2</text>
<text x="218.8" y="41.4">OUTR3</text>
<text x="218.8" y="36.3">OUTR1</text>
<text x="38.3" y="44.3" transform="rotate(-90 38.3 44.3)">GND</text>
<text x="40.8" y="46.6" transform="rotate(-90 40.8 46.6)">MUX_1</text>
<text x="43.3" y="46.6" transform="rotate(-90 43.3 46.6)">MUX_3</text>
<text x="45.9" y="45.3" transform="rotate(-90 45.9 45.3)">SW_1</text>
<text x="48.4" y="45.3" transform="rotate(-90 48.4 45.3)">SW_3</text>
<text x="51" y="47.7" transform="rotate(-90 51 47.7)">GSSOUT 15</text>
<text x="53.5" y="46.4" transform="rotate(-90 53.5 46.4)">BLANK 17</text>
<text x="56" y="46" transform="rotate(-90 56 46)">GSLAT 19</text>
<text x="58.6" y="45.2" transform="rotate(-90 58.6 45.2)">SCLK 21</text>
<text x="61.1" y="44.3" transform="rotate(-90 61.1 44.3)">GND 23</text>
<text x="89.2" y="46.5">OUTR5</text>
<text x="89.2" y="43.9">OUTR4</text>
<text x="137.5" y="43.9">OUTB7</text>
<text x="178.1" y="43.9">OUTB7</text>
<text x="218.8" y="43.9">OUTR4</text>
<text x="218.8" y="46.5">OUTR5</text>
<text x="33.2" y="49.6" transform="rotate(-90 33.2 49.6)">VCC_CTRL</text>
<text x="35.7" y="49.6" transform="rotate(-90 35.7 49.6)">LDO_CTRL</text>
<text x="75.1" y="50.4" transform="rotate(-90 75.1 50.4)">SLOT_DET</text>
<text x="89.2" y="51.5">OUTR7</text>
<text x="89.2" y="49">OUTR6</text>
<text x="127.3" y="51.5">7SEG_MUX_2</text>
<text x="127.3" y="49">7SEG_MUX_1</text>
<text x="218.8" y="51.5">OUTR7</text>
<text x="218.8" y="49">OUTR6</text>
<text x="256.8" y="49">7SEG_MUX_3</text>
<text x="256.8" y="51.5">7SEG_MUX_4</text>
<text x="299.9" y="49.9" transform="rotate(-90 299.9 49.9)">7SEG_MUX_1</text>
<text x="308.8" y="49.9" transform="rotate(-90 308.8 49.9)">7SEG_MUX_2</text>
<text x="318.9" y="49.9" transform="rotate(-90 318.9 49.9)">7SEG_MUX_3</text>
<text x="327.8" y="49.9" transform="rotate(-90 327.8 49.9)">7SEG_MUX_4</text>
<text x="12.9" y="58" transform="rotate(-90 12.9 58)">LDO_CTRL</text>
<text x="184.4" y="55.3">7SEG_MUX_4</text>
<text x="47.1" y="60.5" transform="rotate(-90 47.1 60.5)">LDO_CTRL</text>
<text x="316.5" y="65.5">VCC_CTRL</text>
<text x="65" y="71.9">OUTR0</text>
<text x="316.5" y="69.3">LDO_CTRL</text>
<text x="65" y="76.9">OUTB0</text>
<text x="65" y="74.4">OUTG0</text>
<text x="89.2" y="76.9">OUTG0</text>
<text x="137.5" y="76.9">OUTG0</text>
<text x="185.7" y="76.9">OUTG0</text>
<text x="234" y="76.9">OUTG0</text>
<text x="65" y="79.5">OUTR1</text>
<text x="65" y="82">OUTG1</text>
<text x="89.2" y="79.5">OUTG1</text>
<text x="89.2" y="82">OUTG2</text>
<text x="137.5" y="82">OUTG2</text>
<text x="137.5" y="79.5">OUTG1</text>
<text x="170.3" y="78.3" transform="rotate(-90 170.3 78.3)">OUTB0</text>
<text x="181.8" y="78.3" transform="rotate(-90 181.8 78.3)">OUTB1</text>
<text x="185.7" y="79.5">OUTG1</text>
<text x="185.7" y="82">OUTG2</text>
<text x="234" y="82">OUTG2</text>
<text x="234" y="79.5">OUTG1</text>
<text x="24.9" y="89.6">DCSIN</text>
<text x="24.9" y="87.1">GSSIN</text>
<text x="65" y="84.6">OUTB1</text>
<text x="65" y="87.1">OUTR2</text>
<text x="65" y="89.6">OUTG2</text>
<text x="89.2" y="87.1">OUTG4</text>
<text x="89.2" y="84.6">OUTG3</text>
<text x="89.2" y="89.6">OUTG5</text>
<text x="137.5" y="87.1">OUTG4</text>
<text x="137.5" y="84.6">OUTG3</text>
<text x="137.5" y="89.6">OUTG5</text>
<text x="185.7" y="87.1">OUTG4</text>
<text x="185.7" y="84.6">OUTG3</text>
<text x="185.7" y="89.6">OUTG5</text>
<text x="234" y="84.6">OUTG3</text>
<text x="234" y="87.1">OUTG4</text>
<text x="234" y="89.6">OUTG5</text>
<text x="23.2" y="94.7">GSSOUT</text>
<text x="65" y="94.7">OUTR3</text>
<text x="65" y="92.2">OUTB2</text>
<text x="89.2" y="92.2">OUTG6</text>
<text x="89.2" y="94.7">OUTG7</text>
<text x="118.4" y="92.2">7SEG_MUX_1</text>
<text x="137.5" y="94.7">OUTG7</text>
<text x="137.5" y="92.2">OUTG6</text>
<text x="166.6" y="92.2">7SEG_MUX_2</text>
<text x="185.7" y="92.2">OUTG6</text>
<text x="185.7" y="94.7">OUTG7</text>
<text x="214.9" y="92.2">7SEG_MUX_3</text>
<text x="234" y="94.7">OUTG7</text>
<text x="234" y="92.2">OUTG6</text>
<text x="263.2" y="92.2">7SEG_MUX_4</text>
<text x="23.2" y="97.3">DCSOUT</text>
<text x="65" y="99.8">OUTB3</text>
<text x="65" y="97.3">OUTG3</text>
<text x="13.1" y="102.3">SCLK</text>
<text x="25" y="104.9">GSLAT</text>
<text x="65" y="104.9">OUTR4</text>
<text x="65" y="107.4">OUTG4</text>
<text x="110.3" y="106.1">VCC_CTRL</text>
<text x="24.6" y="110">BLANK</text>
<text x="65" y="112.5">OUTR5</text>
<text x="65" y="110">OUTB4</text>
<text x="24.5" y="115">GSCLK</text>
<text x="65" y="115">OUTG5</text>
<text x="65" y="117.6">OUTB5</text>
<text x="65" y="122.7">OUTG6</text>
<text x="65" y="120.1">OUTR6</text>
<text x="65" y="125.2">OUTB6</text>
<text x="65" y="127.7">OUTR7</text>
<text x="65" y="130.3">OUTG7</text>
<text x="65" y="132.8">OUTB7</text>
<text x="108.2" y="139.2">MUX_1</text>
<text x="148.8" y="139.2">MUX_2</text>
<text x="188.2" y="139.2">MUX_3</text>
<text x="228.9" y="139.2">MUX_4</text>
<text x="57.4" y="148.1">LDO_CTRL</text>
<text x="90.4" y="146.8">7SEG_MUX_3</text>
<text x="141.8" y="149.3">7SEG_MUX_1</text>
<text x="182.4" y="149.3">7SEG_MUX_2</text>
<text x="221.8" y="149.3">7SEG_MUX_3</text>
<text x="262.4" y="149.3">7SEG_MUX_4</text>
<text x="44.7" y="164.6">SW_1</text>
<text x="58.7" y="167.1">SW_2</text>
<text x="90.3" y="165.9" transform="rotate(-90 90.3 165.9)">OUTB7</text>
<text x="126" y="163.3">7SEG_MUX_3</text>
<text x="72.7" y="169.6">SW_3</text>
<text x="97.9" y="186.2" transform="rotate(-90 97.9 186.2)">OUTB5</text>
<text x="106.8" y="186.2" transform="rotate(-90 106.8 186.2)">OUTB1</text>
<text x="117" y="186.2" transform="rotate(-90 117 186.2)">OUTB0</text>
<text x="125.9" y="186.2" transform="rotate(-90 125.9 186.2)">OUTB6</text>
<text x="134.8" y="186.2" transform="rotate(-90 134.8 186.2)">OUTB2</text>
<text x="143.7" y="186.2" transform="rotate(-90 143.7 186.2)">OUTB3</text>
<text x="153.8" y="186.2" transform="rotate(-90 153.8 186.2)">OUTB4</text>
</g>
<g font-size="1.3" fill="#a90000">
<text x="148.2" y="28.8">6</text>
<text x="148.2" y="26.2">7</text>
<text x="188.8" y="28.8">6</text>
<text x="188.8" y="26.2">7</text>
<text x="33.3" y="30.1" transform="rotate(-90 33.3 30.1)">2</text>
<text x="35.8" y="30.1" transform="rotate(-90 35.8 30.1)">4</text>
<text x="38.3" y="30.1" transform="rotate(-90 38.3 30.1)">6</text>
<text x="40.9" y="30.1" transform="rotate(-90 40.9 30.1)">8</text>
<text x="43.4" y="30.7" transform="rotate(-90 43.4 30.7)">10 MUX_4</text>
<text x="46" y="30.7" transform="rotate(-90 46 30.7)">12 SW_2</text>
<text x="48.5" y="30.7" transform="rotate(-90 48.5 30.7)">14 SLOT_DET</text>
<text x="51" y="30.7" transform="rotate(-90 51 30.7)">16 DCSOUT</text>
<text x="53.6" y="30.7" transform="rotate(-90 53.6 30.7)">18 DCSIN</text>
<text x="56.1" y="30.7" transform="rotate(-90 56.1 30.7)">20 GSSIN</text>
<text x="58.7" y="30.7" transform="rotate(-90 58.7 30.7)">22 GND</text>
<text x="61.2" y="30.7" transform="rotate(-90 61.2 30.7)">24 GSCLK</text>
<text x="99.3" y="33.9">10</text>
<text x="148.2" y="33.9">2</text>
<text x="148.2" y="31.3">4</text>
<text x="188.8" y="33.9">2</text>
<text x="188.8" y="31.3">4</text>
<text x="228.8" y="33.9">10</text>
<text x="33.3" y="39" transform="rotate(-90 33.3 39)">1</text>
<text x="35.8" y="39" transform="rotate(-90 35.8 39)">3</text>
<text x="38.3" y="39" transform="rotate(-90 38.3 39)">5</text>
<text x="40.9" y="39" transform="rotate(-90 40.9 39)">7</text>
<text x="43.4" y="39" transform="rotate(-90 43.4 39)">9</text>
<text x="46" y="39.6" transform="rotate(-90 46 39.6)">11</text>
<text x="48.5" y="39.6" transform="rotate(-90 48.5 39.6)">13</text>
<text x="99.9" y="38.9">1</text>
<text x="99.9" y="41.5">4</text>
<text x="99.9" y="36.4">9</text>
<text x="147.6" y="41.5">10</text>
<text x="148.2" y="36.4">1</text>
<text x="148.2" y="38.9">9</text>
<text x="160.9" y="41.5">3</text>
<text x="188.2" y="41.5">10</text>
<text x="188.8" y="36.4">1</text>
<text x="188.8" y="38.9">9</text>
<text x="201.5" y="41.5">3</text>
<text x="229.4" y="38.9">1</text>
<text x="229.4" y="41.5">4</text>
<text x="229.4" y="36.4">9</text>
<text x="99.9" y="44">3</text>
<text x="99.9" y="46.6">6</text>
<text x="148.2" y="44">5</text>
<text x="160.9" y="44">8</text>
<text x="188.8" y="44">5</text>
<text x="201.5" y="44">8</text>
<text x="229.4" y="44">3</text>
<text x="229.4" y="46.6">6</text>
<text x="99.9" y="51.6">2</text>
<text x="99.9" y="49.1">5</text>
<text x="122.8" y="51.6">7</text>
<text x="122.8" y="49.1">8</text>
<text x="229.4" y="51.6">2</text>
<text x="229.4" y="49.1">5</text>
<text x="252.3" y="51.6">7</text>
<text x="252.3" y="49.1">8</text>
<text x="47.2" y="69.5" transform="rotate(-90 47.2 69.5)">22</text>
<text x="57.4" y="72">33</text>
<text x="57.4" y="74.5">32</text>
<text x="57.4" y="77">34</text>
<text x="99.9" y="77">7</text>
<text x="148.2" y="77">7</text>
<text x="196.4" y="77">7</text>
<text x="244.7" y="77">7</text>
<text x="57.4" y="82.1">35</text>
<text x="57.4" y="79.6">36</text>
<text x="99.9" y="82.1">4</text>
<text x="99.9" y="79.6">6</text>
<text x="148.2" y="82.1">4</text>
<text x="148.2" y="79.6">6</text>
<text x="196.4" y="82.1">4</text>
<text x="196.4" y="79.6">6</text>
<text x="244.7" y="82.1">4</text>
<text x="244.7" y="79.6">6</text>
<text x="34.5" y="89.7">25</text>
<text x="34.5" y="87.2">26</text>
<text x="57.4" y="84.7">37</text>
<text x="57.4" y="89.7">38</text>
<text x="57.4" y="87.2">39</text>
<text x="99.9" y="87.2">1</text>
<text x="99.9" y="84.7">2</text>
<text x="99.9" y="89.7">9</text>
<text x="148.2" y="87.2">1</text>
<text x="148.2" y="84.7">2</text>
<text x="148.2" y="89.7">9</text>
<text x="196.4" y="87.2">1</text>
<text x="196.4" y="84.7">2</text>
<text x="196.4" y="89.7">9</text>
<text x="244.7" y="87.2">1</text>
<text x="244.7" y="84.7">2</text>
<text x="244.7" y="89.7">9</text>
<text x="35.1" y="94.8">5</text>
<text x="57.4" y="92.3">40</text>
<text x="58" y="94.8">2</text>
<text x="99.3" y="92.3">10</text>
<text x="99.9" y="94.8">5</text>
<text x="112.6" y="92.3">3</text>
<text x="112.6" y="94.8">8</text>
<text x="147.6" y="92.3">10</text>
<text x="148.2" y="94.8">5</text>
<text x="160.9" y="92.3">3</text>
<text x="160.9" y="94.8">8</text>
<text x="195.8" y="92.3">10</text>
<text x="196.4" y="94.8">5</text>
<text x="209.1" y="92.3">3</text>
<text x="209.1" y="94.8">8</text>
<text x="244.1" y="92.3">10</text>
<text x="244.7" y="94.8">5</text>
<text x="257.4" y="92.3">3</text>
<text x="257.4" y="94.8">8</text>
<text x="35.1" y="97.4">6</text>
<text x="58" y="97.4">1</text>
<text x="58" y="99.9">3</text>
<text x="34.5" y="107.5">24</text>
<text x="34.5" y="102.4">27</text>
<text x="34.5" y="105">28</text>
<text x="57.4" y="107.5">10</text>
<text x="58" y="105">9</text>
<text x="34.5" y="110.1">23</text>
<text x="34.5" y="112.6">30</text>
<text x="57.4" y="112.6">12</text>
<text x="58" y="110.1">8</text>
<text x="34.5" y="115.1">29</text>
<text x="34.5" y="117.7">31</text>
<text x="57.4" y="117.7">11</text>
<text x="57.4" y="115.1">13</text>
<text x="34.5" y="122.8">21</text>
<text x="57.4" y="125.3">14</text>
<text x="57.4" y="120.2">15</text>
<text x="57.4" y="122.8">16</text>
<text x="141.2" y="124.8" transform="rotate(-90 141.2 124.8)">2</text>
<text x="181.9" y="124.8" transform="rotate(-90 181.9 124.8)">2</text>
<text x="221.2" y="124.8" transform="rotate(-90 221.2 124.8)">2</text>
<text x="261.9" y="124.8" transform="rotate(-90 261.9 124.8)">2</text>
<text x="57.4" y="127.8">18</text>
<text x="57.4" y="130.4">19</text>
<text x="134.2" y="127.8">1</text>
<text x="174.8" y="127.8">1</text>
<text x="214.2" y="127.8">1</text>
<text x="254.8" y="127.8">1</text>
<text x="57.4" y="132.9">17</text>
<text x="129.8" y="136.2" transform="rotate(-90 129.8 136.2)">3</text>
<text x="141.2" y="132.4" transform="rotate(-90 141.2 132.4)">3</text>
<text x="170.4" y="136.2" transform="rotate(-90 170.4 136.2)">3</text>
<text x="181.9" y="132.4" transform="rotate(-90 181.9 132.4)">3</text>
<text x="209.8" y="136.2" transform="rotate(-90 209.8 136.2)">3</text>
<text x="221.2" y="132.4" transform="rotate(-90 221.2 132.4)">3</text>
<text x="250.4" y="136.2" transform="rotate(-90 250.4 136.2)">3</text>
<text x="261.9" y="132.4" transform="rotate(-90 261.9 132.4)">3</text>
<text x="47.2" y="138.1" transform="rotate(-90 47.2 138.1)">20</text>
<text x="122.8" y="139.3">1</text>
<text x="129.8" y="143.8" transform="rotate(-90 129.8 143.8)">2</text>
<text x="163.4" y="139.3">1</text>
<text x="170.4" y="143.8" transform="rotate(-90 170.4 143.8)">2</text>
<text x="202.8" y="139.3">1</text>
<text x="209.8" y="143.8" transform="rotate(-90 209.8 143.8)">2</text>
<text x="243.4" y="139.3">1</text>
<text x="250.4" y="143.8" transform="rotate(-90 250.4 143.8)">2</text>
<text x="35.1" y="164.7">1</text>
<text x="35.2" y="167.2">T</text>
<text x="35.1" y="169.7">2</text>
<text x="27.5" y="174.8">C</text>
</g>
<g font-size="1" fill="#840000">
<text x="107" y="30.6">D1</text>
<text x="113" y="34.2">f</text>
<text x="114.4" y="30.6">D2</text>
<text x="114.9" y="32.1">a</text>
<text x="115" y="34.5">g</text>
<text x="117.3" y="34.2">b</text>
<text x="236.5" y="30.6">D1</text>
<text x="242.5" y="34.2">f</text>
<text x="243.9" y="30.6">D2</text>
<text x="244.4" y="32.1">a</text>
<text x="244.5" y="34.5">g</text>
<text x="246.8" y="34.2">b</text>
<text x="112.8" y="36.6">e</text>
<text x="115.1" y="38.6">d</text>
<text x="117.4" y="36.7">c</text>
<text x="118.2" y="38.8">DP</text>
<text x="242.4" y="36.6">e</text>
<text x="244.6" y="38.6">d</text>
<text x="247" y="36.7">c</text>
<text x="247.7" y="38.8">DP</text>
</g>
<g font-size=".5" fill="#840000">
<text x="152.6" y="29.4">F</text>
<text x="155.1" y="28.7">A</text>
<text x="157.4" y="29.4">B</text>
<text x="193.2" y="29.4">F</text>
<text x="195.7" y="28.7">A</text>
<text x="198" y="29.4">B</text>
<text x="152.3" y="32.5">E</text>
<text x="154.6" y="33.3">D</text>
<text x="154.8" y="30.2">G</text>
<text x="157.1" y="32.5">C</text>
<text x="158.1" y="34">DP</text>
<text x="192.9" y="32.5">E</text>
<text x="195.2" y="33.3">D</text>
<text x="195.5" y="30.2">G</text>
<text x="197.7" y="32.5">C</text>
<text x="198.8" y="34">DP</text>
<text x="104" y="83.3">E</text>
<text x="104.3" y="80.2">F</text>
<text x="106.6" y="81">G</text>
<text x="106.8" y="79.5">A</text>
<text x="108.8" y="83.3">C</text>
<text x="109.1" y="80.2">B</text>
<text x="152.3" y="83.3">E</text>
<text x="152.6" y="80.2">F</text>
<text x="154.8" y="81">G</text>
<text x="155.1" y="79.5">A</text>
<text x="157.1" y="83.3">C</text>
<text x="157.4" y="80.2">B</text>
<text x="200.6" y="83.3">E</text>
<text x="200.8" y="80.2">F</text>
<text x="203.1" y="81">G</text>
<text x="203.4" y="79.5">A</text>
<text x="205.4" y="83.3">C</text>
<text x="205.6" y="80.2">B</text>
<text x="248.8" y="83.3">E</text>
<text x="249.1" y="80.2">F</text>
<text x="251.3" y="81">G</text>
<text x="251.6" y="79.5">A</text>
<text x="253.6" y="83.3">C</text>
<text x="253.9" y="80.2">B</text>
<text x="106.3" y="84.1">D</text>
<text x="109.9" y="84.8">DP</text>
<text x="154.6" y="84.1">D</text>
<text x="158.1" y="84.8">DP</text>
<text x="202.8" y="84.1">D</text>
<text x="206.4" y="84.8">DP</text>
<text x="251.1" y="84.1">D</text>
<text x="254.6" y="84.8">DP</text>
</g>
</svg>
